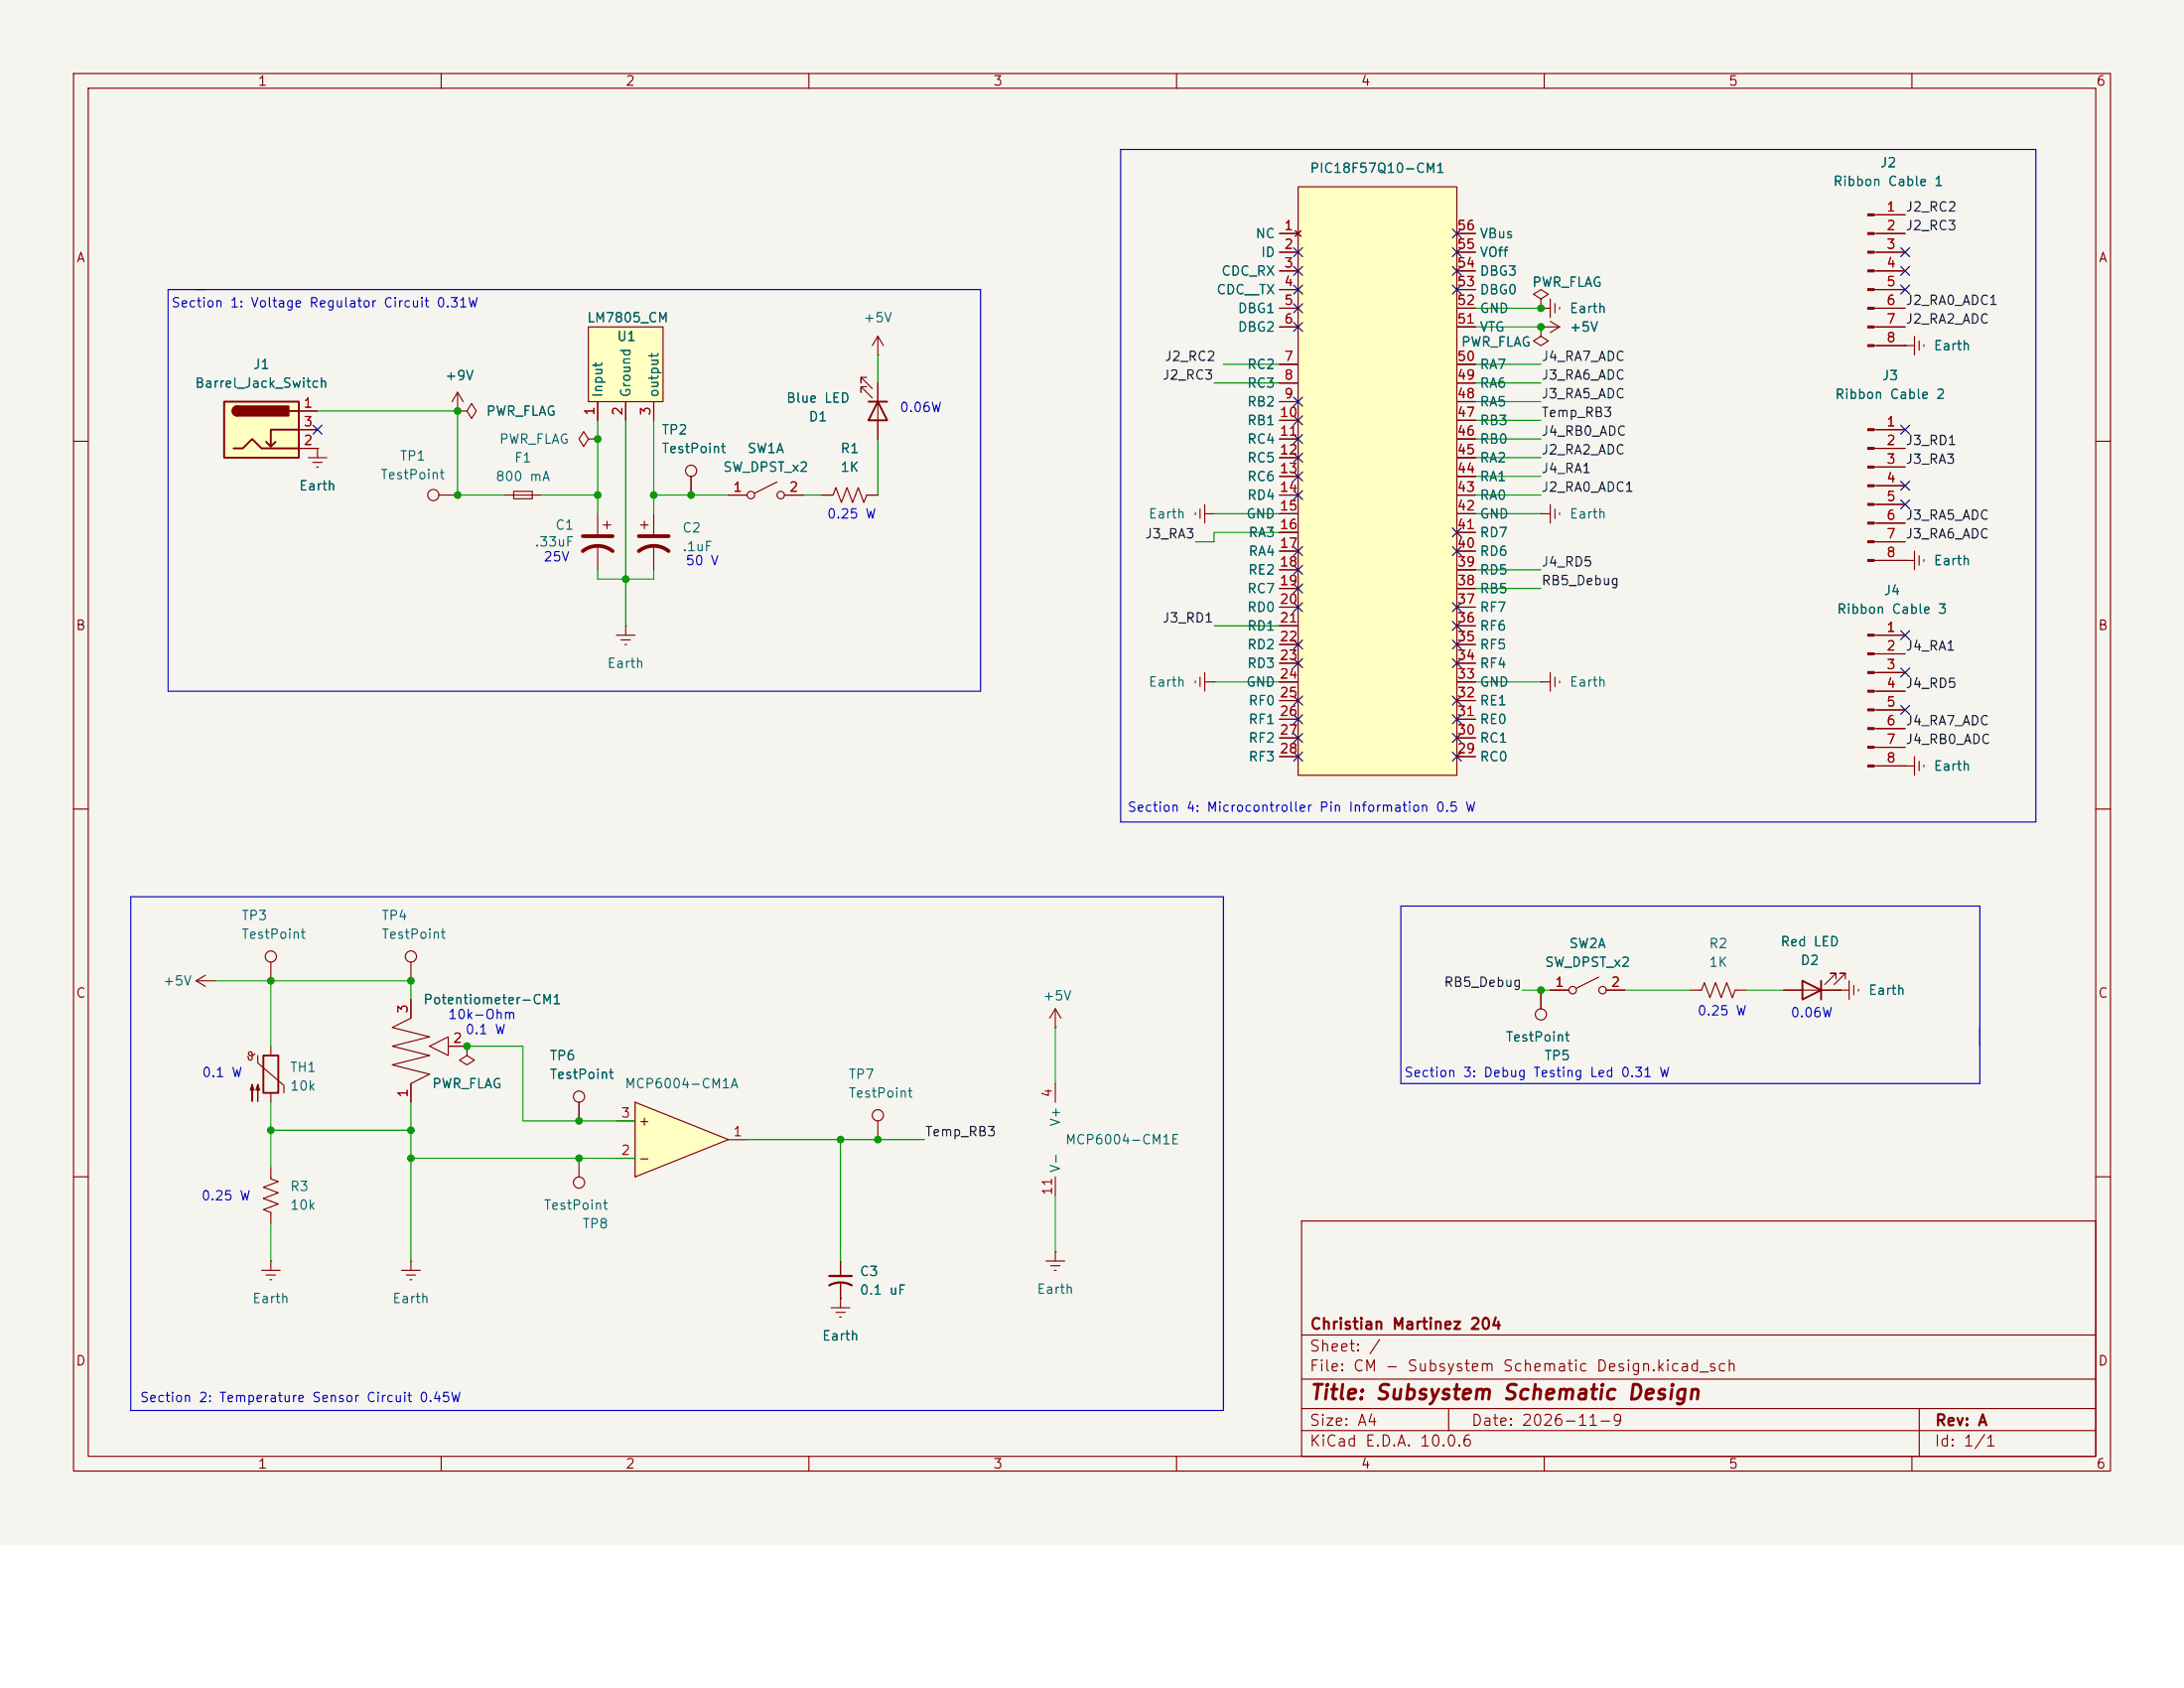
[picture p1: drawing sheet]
<svg xmlns="http://www.w3.org/2000/svg" width="279mm" height="216mm" viewBox="0 0 279 216" stroke-linecap="round" stroke-linejoin="round" font-family="sans-serif">
<path d="M0 0h279.4v197.6h-279.4z" fill="#f5f4ef" stroke="#f5f4ef" stroke-width=".13"/>
<g fill="none" stroke="#840000" stroke-width=".14">
<path d="M9.4 9.4h260.6v178.8h-260.6zM11.3 11.3h256.8v175h-256.8zM56.4 9.4v1.9M103.5 9.4v1.9M150.5 9.4v1.9M197.6 9.4v1.9M244.6 9.4v1.9M9.4 56.4h1.9M239.8 55h3.9M239.8 57.3h3.9M239.8 59.7h3.9M268.1 56.4h1.9"/>
<path d="M239.8 62.1h3.9M239.8 64.5h3.9M239.8 66.9h3.9M239.8 69.3h3.9M239.8 71.7h3.9M9.4 103.5h1.9M268.1 103.5h1.9M135 131.4h.1M135 129l-.7 1.2M135 129l.7 1.2M135 129v2.4M135 138.6v2.4"/>
<path d="M9.4 150.5h1.9M112.3 143.4v2.4M135 150.5v2.4M166.5 156.2h101.6v30.1h-101.6zM268.1 150.5h1.9M166.5 176.4h101.6M166.5 170.7h101.6M56.4 186.3v1.9M103.5 186.3v1.9M150.5 186.3v1.9M166.5 183h101.6M166.5 180.2h101.6"/>
<path d="M185.3 180.2v2.8M197.6 186.3v1.9M244.6 186.3v1.9M245.5 180.2v6.1"/>
<circle cx="112.3" cy="142.7" r=".72"/>
</g>
<g fill="#840000" stroke="#840000" stroke-width=".14">
<path d="M238.9 54.8h.9v.3h-.9z"/>
<path d="M238.9 57.2h.9v.3h-.9z"/>
<path d="M238.9 59.6h.9v.3h-.9z"/>
<path d="M238.9 62h.9v.2h-.9z"/>
<path d="M238.9 64.4h.9v.2h-.9z"/>
<path d="M238.9 66.8h.9v.2h-.9z"/>
<path d="M238.9 69.2h.9v.2h-.9z"/>
<path d="M238.9 71.6h.9v.2h-.9z"/>
</g>
<path d="M81.2 141l12 4.8-12 4.7z" fill="#ffffc2"/>
<g fill="none" stroke="#840000" stroke-width=".14">
<path d="M239.8 27.5h3.9M239.8 29.9h3.9M239.8 32.3h3.9M239.8 34.6h3.9M239.8 37h3.9M239.8 39.4h3.9M39.4 58.5h2.4M40 59.1h1.2M40.5 59.7h.2M40.6 57.3h.1M40.6 57.3v1.2M75.3 56.2l-.6-1-.6 1 .6 .9 .6-.9h1.2"/>
<path d="M76.5 56.2h.1M197.1 41.8h.1M197.1 41.8h2.4M198.3 41.1l1.2 .7M199.5 41.8l-1.2 .7M239.8 44.2h5.1M239.8 41.8h3.9M243.7 44.2h.1M244.9 43v2.4M245.5 43.6v1.2M246.1 44.1v.2M56.2 63.3h2.3"/>
<path d="M243.7 71.7h.1M243.7 71.7h1.2M244.9 70.5v2.4M245.5 71.1v1.2M246.1 71.6v.2M197.1 87.2h.1M197.1 87.2h1.2M198.3 86v2.4M198.9 86.6v1.2M199.5 87.1v.2M239.8 81.2h3.9M239.8 83.6h3.9"/>
<path d="M239.8 86h3.9M239.8 88.4h3.9M239.8 90.8h3.9M239.8 93.2h3.9M239.8 95.6h3.9M239.8 98h5.1M243.7 98h.1M244.9 96.8v2.4M245.5 97.4v1.2M246.1 97.8v.3M25.1 125.4l1.2 .8M25.1 125.4h2.4"/>
<path d="M26.3 124.7l-1.2 .7M27.5 125.4h.1M32.6 134.8a.42 .42 0 0 1-.4 .3 .42 .42 0 0 1-.4-.4l.2-.2 .2 .2v.8l-.1 .1h-.2l-.2-.5M33 135v1l3.3 2.8v1M34.6 123.1v2.3M34.6 133.8v1.2M34.6 139.8v1.2M52.6 127.8v2.4l-2.4 1.2 4.8 1.2-4.8 1.2 4.8 1.2-4.8 1.2 4.8 1.2-2.4 1.2v2.4M52.6 123.1v2.3M55 133.8l2.3-1.2v2.4zM57.3 133.8h2.4M59.7 133.8v1.2l1 .6-1 .6-.9-.6 .9-.6"/>
<path d="M59.7 133.8h.1M197.1 126.6v2.4M198.3 126.6h2.4M204.5 125l-2.8 1.4M205.5 126.6h2.4M216.2 126.6h1.5l.3-.9 .8 1.9 .7-1.9 .7 1.9 .7-1.9 .7 1.9 .4-1h1.4M228.2 126.6h8.4M234.9 125.2v-.7h-.7h.7l-1.4 1.4M235.4 126.6h.1M236.1 125.2v-.7h-.7h.7l-1.5 1.4M236.6 125.4v2.4M237.2 126v1.2"/>
<path d="M237.8 126.5v.3M34.6 149.3v1.5l1 .3-1.9 .8 1.9 .7-1.9 .7 1.9 .7-1.9 .7 .9 .4v1.4M74.1 148.1v2.4M78.9 148.1h2.3M78.9 143.4h2.3M81.2 141l12 4.8-12 4.7zM93.2 145.8h2.4M33.5 162.5h2.3M34 163.1h1.2M34.5 163.7h.3M34.6 161.3h.1M34.6 161.3v1.2"/>
<path d="M51.4 162.5h2.4M52 163.1h1.2M52.4 163.7h.3M52.6 161.3h.1M52.6 161.3v1.2M106.3 167.3h2.4M106.9 167.9h1.2M107.4 168.5h.2M107.5 166.1h.1M107.5 161.3v1.9M107.5 164.2v3.1M133.8 161.3h2.4"/>
<path d="M134.4 161.9h1.2M134.9 162.5h.2M135 160.1h.1M135 160.1v1.2"/>
<circle cx="55.4" cy="63.3" r=".72"/>
<circle cx="34.6" cy="122.3" r=".72"/>
<circle cx="52.6" cy="122.3" r=".72"/>
<circle cx="197.1" cy="129.7" r=".72"/>
<circle cx="201.2" cy="126.6" r=".48"/>
<circle cx="205" cy="126.6" r=".48"/>
<circle cx="74.1" cy="151.3" r=".72"/>
</g>
<path d="M33.7 135h1.9v4.8h-1.9zM230.6 125.4l2.4 1.2-2.4 1.2zM233 125.4v2.4" fill="none" stroke="#840000" stroke-width=".24"/>
<path d="M106.1 163.2h2.9M106.1 164.4a2.99 2.99 0 0 1 2.9 0" fill="none" stroke="#840000" stroke-width=".29"/>
<g fill="#840000" stroke="#840000" stroke-width=".14">
<path d="M32.3 138.7l.2 .7h-.5l.3-.7v2.2z"/>
<path d="M33 138.7l.2 .7h-.5l.3-.7v2.2z"/>
<path d="M238.9 81.1h.9v.3h-.9z"/>
<path d="M238.9 83.5h.9v.3h-.9z"/>
<path d="M238.9 85.9h.9v.2h-.9z"/>
<path d="M238.9 88.3h.9v.2h-.9z"/>
<path d="M238.9 90.7h.9v.2h-.9z"/>
<path d="M238.9 93.1h.9v.2h-.9z"/>
<path d="M238.9 95.5h.9v.2h-.9z"/>
<path d="M238.9 97.8h.9v.3h-.9z"/>
<path d="M238.9 27.4h.9v.2h-.9z"/>
<path d="M238.9 29.7h.9v.3h-.9z"/>
<path d="M238.9 32.1h.9v.3h-.9z"/>
<path d="M238.9 34.5h.9v.3h-.9z"/>
<path d="M238.9 36.9h.9v.3h-.9z"/>
<path d="M238.9 39.3h.9v.2h-.9z"/>
<path d="M238.9 41.7h.9v.2h-.9z"/>
<path d="M238.9 44.1h.9v.2h-.9z"/>
</g>
<path d="M28.7 51.4h9.5v7.1h-9.5z" fill="#ffffc2"/>
<path d="M28.7 51.4h9.5v7.1h-9.5zM29.9 57.3h1.2l1.2-1.1 1.2 1.1h4.7M30.3 52a.6 .6 0 0 0-.5 .6 .6 .6 0 0 0 .5 .6M35.2 56.5l-.6 .6M37 52.6h1.2M38.2 55h-3.6v2.1l-.6-.6M111.1 51.4h2.4M112.3 51.4l1.2 2.4h-2.4z" fill="none" stroke="#840000" stroke-width=".24"/>
<g fill="#840000" stroke="#840000" stroke-width=".24">
<path d="M29.9 52.1l.4-.1v1.2a.6 .6 0 0 1-.5-.4 .6 .6 0 0 1 .1-.7z"/>
<path d="M30.3 52h6.6v1.2h-6.6z"/>
</g>
<g fill="none" stroke="#840000" stroke-width=".14">
<path d="M197.1 39.4h.1M197.1 39.4h1.2M198.3 38.2v2.4M198.9 38.8v1.2M199.5 39.3v.2M38.2 52.6h2.4M38.2 57.3h2.4M38.2 55h2.4M58.5 52.6h.1M58.5 50.2l-.7 1.2M58.5 50.2l.8 1.2M58.5 50.2v2.4"/>
<path d="M110.9 48.3h-.7v.7v-.7l1.4 1.4M110.9 49.5h-.7v.7v-.7l1.4 1.4M112.3 45.4h.1M112.3 43v2.4M112.3 49v7.2M112.3 43l-.7 1.2M112.3 43l.7 1.2M197.1 41.8v1.2l1 .6-1 .6-.9-.6 .9-.6M197.1 41.8h.1M88.4 60.9v2.4M93.2 63.3h2.4M99.4 61.6l-2.9 1.5"/>
<path d="M100.4 63.3h2.3M105.1 63.3h1.5l.3-.9 .7 1.9 .8-1.9 .7 1.9 .7-1.9 .7 1.9 .4-1h1.4M152.9 65.6v.2M153.5 65.1v1.2M154.1 65.7h1.2M154.1 64.5v2.4M155.3 65.7h.1M152.9 87.1v.2M153.5 86.6v1.2M154.1 86v2.4M154.1 87.2h1.2M155.3 87.2h.1"/>
<circle cx="88.4" cy="60.2" r=".72"/>
<circle cx="96.1" cy="63.3" r=".48"/>
<circle cx="99.9" cy="63.3" r=".48"/>
</g>
<path d="M75.3 41.8h9.5v9.6h-9.5z" fill="#ffffc2"/>
<path d="M58.5 52.6h1.2l.6-1 .6 1-.6 .9-.6-.9M58.5 52.6h.1M75.3 41.8h9.5v9.6h-9.5zM76.5 51.4v2.4M80 51.4v2.4M83.6 51.4v2.4M82 67.1h.9M82.4 66.7v.9M83.6 65.7v2.6M83.6 69.8v3.1" fill="none" stroke="#840000" stroke-width=".14"/>
<path d="M81.7 68.6h3.8M81.7 70.5a3.1 3.1 0 0 1 3.8 0" fill="none" stroke="#840000" stroke-width=".48"/>
<path d="M166.1 23.9h20.3v75.3h-20.3z" fill="#ffffc2"/>
<g fill="none" stroke="#840000" stroke-width=".14">
<path d="M163.7 29.9h2.4M163.7 32.3h2.4M163.7 34.6h2.4M163.7 37h2.4M163.7 39.4h2.4M165.7 29.5l.7 .7M166.1 23.9h20.3v75.3h-20.3zM166.4 29.5l-.7 .7M186.4 29.9h2.4M186.4 32.3h2.4M186.4 34.6h2.4M186.4 37h2.4"/>
<path d="M186.4 39.4h2.4M197.1 38.2l1-.6-1-.6-.9 .6 .9 .6v1.2M197.1 39.4h.1M240.1 29.9h3.6M240.1 32.3h3.6M240.1 34.6h3.6M240.1 37h3.6M240.1 39.4h3.6M240.1 27.5h3.6M38.2 55h2.4M38.2 57.3h2.4M38.2 52.6h2.4"/>
<path d="M40.6 57.3h.1M58.5 52.6h.1M76.5 51.4v2.4M80 51.4v2.4M83.6 51.4v2.4M112.3 49v2.4M112.3 53.8v2.4M163.7 41.8h2.4M163.7 46.6h2.4M163.7 49h2.4M163.7 51.4h2.4M163.7 53.8h2.4"/>
<path d="M163.7 56.2h2.4M163.7 58.5h2.4M186.4 41.8h2.4M186.4 46.6h2.4M186.4 49h2.4M186.4 51.4h2.4M186.4 53.8h2.4M186.4 56.2h2.4M186.4 58.5h2.4M197.1 41.8h.1M240.1 41.8h3.6M240.1 55h3.6"/>
<path d="M240.1 57.3h3.6M240.1 59.7h3.6M240.1 44.2h3.6M243.7 44.2h.1M64.5 63.3h4.8M65.7 62.8h2.4v1h-2.4zM76.5 65.7v2.6M76.5 69.8v3.1M77.2 67.1h.9M77.7 66.7v.9M88.4 60.9v2.4M93.2 63.3h2.4"/>
<path d="M100.4 63.3h2.3M105.1 63.3h1.2M111.1 63.3h1.2M163.7 60.9h2.4M163.7 63.3h2.4M163.7 65.7h2.4M163.7 68.1h2.4M163.7 70.5h2.4M163.7 72.9h2.4M163.7 75.3h2.4M163.7 77.7h2.4M186.4 60.9h2.4"/>
<path d="M186.4 63.3h2.4M186.4 65.7h2.4M186.4 68.1h2.4M186.4 70.5h2.4M186.4 72.9h2.4M186.4 75.3h2.4M186.4 77.7h2.4M197.1 65.7h.1M197.1 65.7h1.2M198.3 64.5v2.4M198.9 65.1v1.2M199.5 65.6v.2"/>
<path d="M240.1 62.1h3.6M240.1 64.5h3.6M240.1 66.9h3.6M240.1 69.3h3.6M240.1 71.7h3.6M243.7 71.7h.1M78.9 81.2h2.3M79.4 81.8h1.2M79.9 82.4h.3M80 80h.1M80 80v1.2M163.7 80h2.4"/>
<path d="M163.7 82.4h2.4M163.7 84.8h2.4M163.7 87.2h2.4M163.7 89.6h2.4M163.7 92h2.4M163.7 94.4h2.4M163.7 96.8h2.4M186.4 80h2.4M186.4 82.4h2.4M186.4 84.8h2.4M186.4 87.2h2.4M186.4 89.6h2.4"/>
<path d="M186.4 92h2.4M186.4 94.4h2.4M186.4 96.8h2.4M240.1 81.2h3.6M240.1 83.6h3.6M240.1 86h3.6M240.1 88.4h3.6M240.1 90.8h3.6M240.1 93.2h3.6M240.1 95.6h3.6M240.1 98h3.6M243.7 98h.1"/>
<path d="M52.6 127.8v2.4M52.6 138.6v2.4M57.3 133.8h2.4M59.7 133.8h.1M197.1 126.6v2.4M198.3 126.6h2.4M205.5 126.6h2.4M228.2 126.6h2.4M233 126.6h2.4M235.4 126.6h.1M74.1 141v2.4M107.5 166.1h.1"/>
<path d="M107.5 161.3v1.9M107.5 164.2v1.9"/>
<circle cx="74.1" cy="140.3" r=".72"/>
</g>
<path d="M74.6 68.6h3.8M74.6 70.5a3.1 3.1 0 0 1 3.8 0" fill="none" stroke="#840000" stroke-width=".48"/>
<path d="M143.4 19.1h117.1v86h-117.1zM21.5 37h103.9v51.4h-103.9zM16.7 114.7h139.8v65.7h-139.8zM179.2 115.9h74.1v22.7h-74.1z" fill="none" stroke="#0000c2" stroke-width=".14"/>
<g fill="none" stroke="#009600" stroke-width=".14">
<path d="M186.4 39.4h10.7M40.6 52.6h17.9v10.7h6M76.5 53.8v11.9M80 53.8v26.2M83.6 53.8v11.9M112.3 45.4v3.6M112.3 56.2v7.1M155.3 49h10.8M156.5 46.6h9.6M186.4 41.8h10.7M186.4 46.6h10.7M186.4 49h10.7"/>
<path d="M186.4 51.4h10.7M186.4 56.2h10.7M186.4 53.8h10.7M186.4 58.5h10.7M69.3 63.3h7.2M76.5 72.9v1.2h7.1v-1.2M83.6 63.3h9.6M102.7 63.3h2.4M155.3 65.7h10.8M166.1 68.1h-10.8v1.2h-2.4M186.4 63.3h10.7M186.4 60.9h10.7"/>
<path d="M186.4 72.9h10.7M186.4 65.7h10.7M186.4 75.3h10.7M155.3 80h10.8M155.3 87.2h10.8M186.4 87.2h10.7M27.5 125.4h25.1v2.4M34.6 125.4v8.4M59.7 133.8h7.2v9.6h14.3M135 131.4v7.2M194.7 126.6h3.6M207.9 126.6h8.3"/>
<path d="M223.4 126.6h4.8M34.6 141v8.3M34.6 156.5v4.8M34.6 144.6h18M52.6 141v20.3M52.6 148.1h28.6M93.2 145.8h25.1M107.5 145.8v15.5M135 152.9v7.2"/>
</g>
<g fill="none" stroke="#000084" stroke-width=".14">
<path d="M165.5 34.1l1.1 1.1M165.5 36.5l1.1 1.1M165.5 38.9l1.1 1.1M165.5 31.7l1.1 1.1M166.6 34.1l-1.1 1.1M166.6 36.5l-1.1 1.1M166.6 38.9l-1.1 1.1M166.6 31.7l-1.1 1.1M185.8 34.1l1.2 1.1M185.8 29.3l1.2 1.1M185.8 36.5l1.2 1.1M185.8 31.7l1.2 1.1"/>
<path d="M187 34.1l-1.2 1.1M187 29.3l-1.2 1.1M187 36.5l-1.2 1.1M187 31.7l-1.2 1.1M243.2 36.5l1.1 1.1M243.2 34.1l1.1 1.1M243.2 31.7l1.1 1.1M244.3 36.5l-1.1 1.1M244.3 34.1l-1.1 1.1M244.3 31.7l-1.1 1.1M40 54.4l1.2 1.1M41.2 54.4l-1.2 1.1"/>
<path d="M165.5 53.2l1.1 1.1M165.5 50.8l1.1 1.1M165.5 55.6l1.1 1.1M165.5 41.2l1.1 1.2M165.5 58l1.1 1.1M166.6 53.2l-1.1 1.1M166.6 50.8l-1.1 1.1M166.6 55.6l-1.1 1.1M166.6 41.2l-1.1 1.2M166.6 58l-1.1 1.1M243.2 54.4l1.1 1.1M244.3 54.4l-1.1 1.1"/>
<path d="M165.5 62.7l1.1 1.2M165.5 74.7l1.1 1.1M165.5 72.3l1.1 1.2M165.5 77.1l1.1 1.1M165.5 60.4l1.1 1.1M165.5 69.9l1.1 1.2M166.6 62.7l-1.1 1.2M166.6 74.7l-1.1 1.1M166.6 72.3l-1.1 1.2M166.6 77.1l-1.1 1.1M166.6 60.4l-1.1 1.1M166.6 69.9l-1.1 1.2"/>
<path d="M185.8 67.5l1.2 1.2M185.8 69.9l1.2 1.2M185.8 79.5l1.2 1.1M185.8 77.1l1.2 1.1M187 67.5l-1.2 1.2M187 69.9l-1.2 1.2M187 79.5l-1.2 1.1M187 77.1l-1.2 1.1M243.2 61.6l1.1 1.1M243.2 63.9l1.1 1.2M244.3 61.6l-1.1 1.1M244.3 63.9l-1.1 1.2"/>
<path d="M165.5 91.4l1.1 1.2M165.5 89l1.1 1.2M165.5 96.2l1.1 1.1M165.5 81.9l1.1 1.1M165.5 84.3l1.1 1.1M165.5 93.8l1.1 1.2M166.6 91.4l-1.1 1.2M166.6 89l-1.1 1.2M166.6 96.2l-1.1 1.1M166.6 81.9l-1.1 1.1M166.6 84.3l-1.1 1.1M166.6 93.8l-1.1 1.2"/>
<path d="M185.8 91.4l1.2 1.2M185.8 93.8l1.2 1.2M185.8 96.2l1.2 1.1M185.8 81.9l1.2 1.1M185.8 89l1.2 1.2M185.8 84.3l1.2 1.1M187 91.4l-1.2 1.2M187 93.8l-1.2 1.2M187 96.2l-1.2 1.1M187 89l-1.2 1.2M187 81.9l-1.2 1.1M187 84.3l-1.2 1.1"/>
<path d="M243.2 80.7l1.1 1.1M243.2 90.2l1.1 1.2M243.2 85.4l1.1 1.2M244.3 80.7l-1.1 1.1M244.3 90.2l-1.1 1.2M244.3 85.4l-1.1 1.2"/>
</g>
<g fill="#009600" stroke="#009600" stroke-width=".13">
<circle cx="197.1" cy="126.6" r=".43"/>
<circle cx="197.1" cy="41.8" r=".43"/>
<circle cx="197.1" cy="39.4" r=".43"/>
<circle cx="52.6" cy="125.4" r=".43"/>
<circle cx="88.4" cy="63.3" r=".43"/>
<circle cx="34.6" cy="144.6" r=".43"/>
<circle cx="34.6" cy="125.4" r=".43"/>
<circle cx="80" cy="74.1" r=".43"/>
<circle cx="74.1" cy="143.4" r=".43"/>
<circle cx="76.5" cy="56.2" r=".43"/>
<circle cx="83.6" cy="63.3" r=".43"/>
<circle cx="76.5" cy="63.3" r=".43"/>
<circle cx="58.5" cy="63.3" r=".43"/>
<circle cx="58.5" cy="52.6" r=".43"/>
<circle cx="74.1" cy="148.1" r=".43"/>
<circle cx="59.7" cy="133.8" r=".43"/>
<circle cx="52.6" cy="148.1" r=".43"/>
<circle cx="52.6" cy="144.6" r=".43"/>
<circle cx="107.5" cy="145.8" r=".43"/>
<circle cx="112.3" cy="145.8" r=".43"/>
</g>
<text font-size="1.9" fill="#840000" x="167.4" y="179.5">Title: Subsystem Schematic Design</text>
<g font-size="1.4" fill="#840000">
<text x="167.4" y="173.2">Sheet: /</text>
<text x="167.5" y="170.4">Christian Martinez 204</text>
<text x="167.4" y="175.8">File: CM - Subsystem Schematic Design.kicad_sch</text>
<text x="167.4" y="185.4">KiCad E.D.A. 10.0.6</text>
<text x="167.4" y="182.7">Size: A4</text>
<text x="188.1" y="182.7">Date: 2026-11-9</text>
<text x="247.4" y="185.4">Id: 1/1</text>
<text x="247.5" y="182.7">Rev: A</text>
</g>
<g font-size="1.2" fill="#840000">
<text x="32.9" y="11.3">1</text>
<text x="79.9" y="11.3">2</text>
<text x="127" y="11.3">3</text>
<text x="174" y="11.3">4</text>
<text x="221" y="11.3">5</text>
<text x="268.1" y="11.3">6</text>
<text x="9.7" y="33.9">A</text>
<text x="268.4" y="33.9">A</text>
<text x="9.6" y="80.9">B</text>
<text x="268.3" y="80.9">B</text>
<text x="9.6" y="127.9">C</text>
<text x="268.3" y="127.9">C</text>
<text x="81.6" y="144.3">+</text>
<text x="81.6" y="149.1">-</text>
<text x="9.6" y="175">D</text>
<text x="268.3" y="175">D</text>
<text x="32.9" y="188.1">1</text>
<text x="79.9" y="188.1">2</text>
<text x="127" y="188.1">3</text>
<text x="174" y="188.1">4</text>
<text x="221" y="188.1">5</text>
<text x="268.1" y="188.1">6</text>
</g>
<g font-size="1.2" fill="#006464">
<text x="167.5" y="22.4">PIC18F57Q10-CM1</text>
<text x="240.4" y="21.7">J2</text>
<text x="234.4" y="24.1">Ribbon Cable 1</text>
<text x="156.2" y="35.6">CDC_RX</text>
<text x="160.5" y="30.8">NC</text>
<text x="161.2" y="33.2">ID</text>
<text x="189.2" y="35.6">DBG3</text>
<text x="189.2" y="33.2">VOff</text>
<text x="189.2" y="30.8">VBus</text>
<text x="75" y="41.5">LM7805_CM</text>
<text x="110.4" y="41.5">+5V</text>
<text x="155.5" y="37.9">CDC__TX</text>
<text x="158.3" y="40.3">DBG1</text>
<text x="189.2" y="40.3">GND</text>
<text x="189.2" y="37.9">DBG0</text>
<text x="195.9" y="37">PWR_FLAG</text>
<text x="200.7" y="40.3">Earth</text>
<text x="32.3" y="47.5">J1</text>
<text x="78.8" y="43.9">U1</text>
<text x="158.3" y="42.7">DBG2</text>
<text x="159.5" y="47.5">RC2</text>
<text x="186.8" y="44.6">PWR_FLAG</text>
<text x="189.2" y="47.5">RA7</text>
<text x="189.2" y="42.7">VTG</text>
<text x="200.7" y="42.7">+5V</text>
<text x="247.3" y="45.1">Earth</text>
<text x="24.9" y="49.9">Barrel_Jack_Switch</text>
<text x="56.9" y="48.9">+9V</text>
<text x="62.1" y="53.5">PWR_FLAG</text>
<text x="77.4" y="50.9" transform="rotate(-90 77.4 50.9)">Input</text>
<text x="81" y="50.9" transform="rotate(-90 81 50.9)">Ground</text>
<text x="84.5" y="50.9" transform="rotate(-90 84.5 50.9)">output</text>
<text x="100.5" y="51.8">Blue LED</text>
<text x="159.5" y="49.9">RC3</text>
<text x="159.5" y="52.3">RB2</text>
<text x="189.2" y="52.3">RA5</text>
<text x="189.2" y="49.9">RA6</text>
<text x="234.7" y="51.3">Ribbon Cable 2</text>
<text x="240.7" y="48.9">J3</text>
<text x="51.1" y="59.2">TP1</text>
<text x="63.8" y="57.1">PWR_FLAG</text>
<text x="65.7" y="59.4">F1</text>
<text x="84.6" y="55.9">TP2</text>
<text x="84.6" y="58.3">TestPoint</text>
<text x="95.5" y="58.3">SW1A</text>
<text x="103.4" y="54.2">D1</text>
<text x="107.4" y="58.3">R1</text>
<text x="159.5" y="54.7">RB1</text>
<text x="159.5" y="57.1">RC4</text>
<text x="159.5" y="59.4">RC5</text>
<text x="189.2" y="59.4">RA2</text>
<text x="189.2" y="57.1">RB0</text>
<text x="189.2" y="54.7">RB3</text>
<text x="38.2" y="63">Earth</text>
<text x="48.6" y="61.6">TestPoint</text>
<text x="63.3" y="61.8">800 mA</text>
<text x="92.4" y="60.6">SW_DPST_x2</text>
<text x="107.4" y="60.6">1K</text>
<text x="159.5" y="61.8">RC6</text>
<text x="159.5" y="64.2">RD4</text>
<text x="189.2" y="64.2">RA0</text>
<text x="189.2" y="61.8">RA1</text>
<text x="68.3" y="70.2">.33uF</text>
<text x="71" y="68.1">C1</text>
<text x="87.2" y="68.4">C2</text>
<text x="87.2" y="70.8">.1uF</text>
<text x="146.8" y="66.6">Earth</text>
<text x="159.3" y="66.6">GND</text>
<text x="159.6" y="69">RA3</text>
<text x="159.6" y="71.4">RA4</text>
<text x="189.2" y="71.4">RD6</text>
<text x="189.2" y="69">RD7</text>
<text x="189.2" y="66.6">GND</text>
<text x="200.7" y="66.6">Earth</text>
<text x="159.5" y="76.2">RC7</text>
<text x="159.6" y="73.8">RE2</text>
<text x="189.2" y="76.2">RB5</text>
<text x="189.2" y="73.8">RD5</text>
<text x="240.9" y="76.4">J4</text>
<text x="247.3" y="72.6">Earth</text>
<text x="159.5" y="78.6">RD0</text>
<text x="159.5" y="81">RD1</text>
<text x="159.5" y="83.3">RD2</text>
<text x="189.2" y="83.3">RF5</text>
<text x="189.2" y="81">RF6</text>
<text x="189.2" y="78.6">RF7</text>
<text x="234.9" y="78.8">Ribbon Cable 3</text>
<text x="77.6" y="85.7">Earth</text>
<text x="146.8" y="88.1">Earth</text>
<text x="159.3" y="88.1">GND</text>
<text x="159.5" y="85.7">RD3</text>
<text x="189.2" y="88.1">GND</text>
<text x="189.2" y="85.7">RF4</text>
<text x="200.7" y="88.1">Earth</text>
<text x="159.6" y="90.5">RF0</text>
<text x="159.6" y="92.9">RF1</text>
<text x="159.6" y="95.3">RF2</text>
<text x="189.2" y="95.3">RC1</text>
<text x="189.2" y="92.9">RE0</text>
<text x="189.2" y="90.5">RE1</text>
<text x="159.6" y="97.7">RF3</text>
<text x="189.2" y="97.7">RC0</text>
<text x="247.3" y="98.9">Earth</text>
<text x="30.8" y="118">TP3</text>
<text x="48.7" y="118">TP4</text>
<text x="30.8" y="120.4">TestPoint</text>
<text x="48.7" y="120.4">TestPoint</text>
<text x="197.6" y="124">SW_DPST_x2</text>
<text x="200.7" y="121.6">SW2A</text>
<text x="218.5" y="121.6">R2</text>
<text x="218.5" y="124">1K</text>
<text x="227.7" y="121.3">Red LED</text>
<text x="230.3" y="123.7">D2</text>
<text x="20.8" y="126.4">+5V</text>
<text x="54.1" y="128.7">Potentiometer-CM1</text>
<text x="133.3" y="128.3">+5V</text>
<text x="238.9" y="127.5">Earth</text>
<text x="37" y="137.4">TH1</text>
<text x="70.2" y="135.9">TP6</text>
<text x="192.5" y="133.5">TestPoint</text>
<text x="197.5" y="135.9">TP5</text>
<text x="37" y="139.8">10k</text>
<text x="55.2" y="139.5">PWR_FLAG</text>
<text x="70.2" y="138.3">TestPoint</text>
<text x="79.8" y="139.5">MCP6004-CM1A</text>
<text x="108.5" y="138.3">TP7</text>
<text x="108.5" y="140.7">TestPoint</text>
<text x="135.9" y="144.2" transform="rotate(-90 135.9 144.2)">V+</text>
<text x="136.2" y="146.7">MCP6004-CM1E</text>
<text x="37" y="152.6">R3</text>
<text x="37" y="155">10k</text>
<text x="69.5" y="155">TestPoint</text>
<text x="135.9" y="150.1" transform="rotate(-90 135.9 150.1)">V-</text>
<text x="74.4" y="157.4">TP8</text>
<text x="32.2" y="167">Earth</text>
<text x="50.1" y="167">Earth</text>
<text x="109.9" y="163.5">C3</text>
<text x="109.9" y="165.9">0.1 uF</text>
<text x="132.6" y="165.8">Earth</text>
<text x="105.1" y="171.8">Earth</text>
</g>
<g font-size="1.2" fill="#a90000">
<text x="164.2" y="29.7">1</text>
<text x="186.3" y="29.7">56</text>
<text x="241.2" y="27.4">1</text>
<text x="241.2" y="29.7">2</text>
<text x="164.2" y="32.1">2</text>
<text x="164.2" y="34.5">3</text>
<text x="186.3" y="34.5">54</text>
<text x="186.3" y="32.1">55</text>
<text x="241.2" y="32.1">3</text>
<text x="241.2" y="34.5">4</text>
<text x="164.2" y="36.9">4</text>
<text x="164.2" y="39.3">5</text>
<text x="164.2" y="41.7">6</text>
<text x="186.3" y="41.7">51</text>
<text x="186.3" y="39.3">52</text>
<text x="186.3" y="36.9">53</text>
<text x="241.2" y="36.9">5</text>
<text x="241.2" y="39.3">6</text>
<text x="241.2" y="41.7">7</text>
<text x="164.2" y="46.5">7</text>
<text x="186.3" y="46.5">50</text>
<text x="241.2" y="44.1">8</text>
<text x="38.7" y="52.4">1</text>
<text x="76.3" y="53.3" transform="rotate(-90 76.3 53.3)">1</text>
<text x="79.9" y="53.3" transform="rotate(-90 79.9 53.3)">2</text>
<text x="83.5" y="53.3" transform="rotate(-90 83.5 53.3)">3</text>
<text x="163.6" y="53.6">10</text>
<text x="164.2" y="48.9">8</text>
<text x="164.2" y="51.2">9</text>
<text x="186.3" y="53.6">47</text>
<text x="186.3" y="51.2">48</text>
<text x="186.3" y="48.9">49</text>
<text x="38.7" y="57.2">2</text>
<text x="38.7" y="54.8">3</text>
<text x="163.6" y="56">11</text>
<text x="163.6" y="58.4">12</text>
<text x="186.3" y="58.4">45</text>
<text x="186.3" y="56">46</text>
<text x="241.2" y="54.8">1</text>
<text x="241.2" y="57.2">2</text>
<text x="241.2" y="59.6">3</text>
<text x="93.7" y="63.2">1</text>
<text x="100.9" y="63.2">2</text>
<text x="163.6" y="60.8">13</text>
<text x="163.6" y="63.2">14</text>
<text x="163.6" y="65.6">15</text>
<text x="186.3" y="65.6">42</text>
<text x="186.3" y="63.2">43</text>
<text x="186.3" y="60.8">44</text>
<text x="241.2" y="62">4</text>
<text x="241.2" y="64.4">5</text>
<text x="163.6" y="68">16</text>
<text x="163.6" y="70.4">17</text>
<text x="186.3" y="70.4">40</text>
<text x="186.3" y="68">41</text>
<text x="241.2" y="66.8">6</text>
<text x="241.2" y="69.2">7</text>
<text x="241.2" y="71.6">8</text>
<text x="163.6" y="72.8">18</text>
<text x="163.6" y="75.1">19</text>
<text x="163.6" y="77.5">20</text>
<text x="186.3" y="77.5">37</text>
<text x="186.3" y="75.1">38</text>
<text x="186.3" y="72.8">39</text>
<text x="163.6" y="79.9">21</text>
<text x="163.6" y="82.3">22</text>
<text x="186.3" y="82.3">35</text>
<text x="186.3" y="79.9">36</text>
<text x="241.2" y="81.1">1</text>
<text x="241.2" y="83.5">2</text>
<text x="163.6" y="84.7">23</text>
<text x="163.6" y="87.1">24</text>
<text x="163.6" y="89.5">25</text>
<text x="186.3" y="89.5">32</text>
<text x="186.3" y="87.1">33</text>
<text x="186.3" y="84.7">34</text>
<text x="241.2" y="85.9">3</text>
<text x="241.2" y="88.3">4</text>
<text x="163.6" y="91.9">26</text>
<text x="163.6" y="94.3">27</text>
<text x="186.3" y="94.3">30</text>
<text x="186.3" y="91.9">31</text>
<text x="241.2" y="90.7">5</text>
<text x="241.2" y="93.1">6</text>
<text x="241.2" y="95.5">7</text>
<text x="163.6" y="96.6">28</text>
<text x="186.3" y="96.6">29</text>
<text x="241.2" y="97.8">8</text>
<text x="52.4" y="129.7" transform="rotate(-90 52.4 129.7)">3</text>
<text x="198.8" y="126.5">1</text>
<text x="206" y="126.5">2</text>
<text x="57.9" y="133.7">2</text>
<text x="52.4" y="140.5" transform="rotate(-90 52.4 140.5)">1</text>
<text x="79.4" y="143.2">3</text>
<text x="134.9" y="140.5" transform="rotate(-90 134.9 140.5)">4</text>
<text x="79.4" y="148">2</text>
<text x="93.7" y="145.6">1</text>
<text x="134.9" y="153" transform="rotate(-90 134.9 153)">11</text>
</g>
<g font-size="1.2" fill="#0f0f0f">
<text x="243.7" y="27.4">J2_RC2</text>
<text x="243.7" y="29.7">J2_RC3</text>
<text x="243.7" y="39.3">J2_RA0_ADC1</text>
<text x="243.7" y="41.7">J2_RA2_ADC</text>
<text x="148.9" y="46.5">J2_RC2</text>
<text x="197.1" y="46.5">J4_RA7_ADC</text>
<text x="148.6" y="48.9">J2_RC3</text>
<text x="197.1" y="48.9">J3_RA6_ADC</text>
<text x="197.1" y="51.3">J3_RA5_ADC</text>
<text x="197.1" y="53.6">Temp_RB3</text>
<text x="197.1" y="56">J4_RB0_ADC</text>
<text x="197.1" y="58.4">J2_RA2_ADC</text>
<text x="243.7" y="57.2">J3_RD1</text>
<text x="243.7" y="59.6">J3_RA3</text>
<text x="197.1" y="63.2">J2_RA0_ADC1</text>
<text x="197.1" y="60.8">J4_RA1</text>
<text x="146.4" y="69.2">J3_RA3</text>
<text x="243.7" y="66.8">J3_RA5_ADC</text>
<text x="243.7" y="69.2">J3_RA6_ADC</text>
<text x="197.1" y="75.1">RB5_Debug</text>
<text x="197.1" y="72.8">J4_RD5</text>
<text x="148.6" y="79.9">J3_RD1</text>
<text x="243.7" y="83.5">J4_RA1</text>
<text x="243.7" y="88.3">J4_RD5</text>
<text x="243.7" y="95.5">J4_RB0_ADC</text>
<text x="243.7" y="93.1">J4_RA7_ADC</text>
<text x="184.6" y="126.5">RB5_Debug</text>
<text x="118.3" y="145.6">Temp_RB3</text>
</g>
<g font-size="1.2" fill="#0000c2">
<text x="21.8" y="39.6">Section 1: Voltage Regulator Circuit 0.31W</text>
<text x="115" y="53">0.06W</text>
<text x="105.7" y="66.6">0.25 W</text>
<text x="69.4" y="72.1">25V</text>
<text x="87.6" y="72.6">50 V</text>
<text x="144.2" y="104.1">Section 4: Microcontroller Pin Information 0.5 W</text>
<text x="57.2" y="130.7">10k-Ohm</text>
<text x="217.1" y="130.2">0.25 W</text>
<text x="229" y="130.4">0.06W</text>
<text x="59.4" y="132.6">0.1 W</text>
<text x="25.8" y="138.1">0.1 W</text>
<text x="179.6" y="138.1">Section 3: Debug Testing Led 0.31 W</text>
<text x="25.7" y="153.8">0.25 W</text>
<text x="17.8" y="179.6">Section 2: Temperature Sensor Circuit 0.45W</text>
</g>
</svg>
